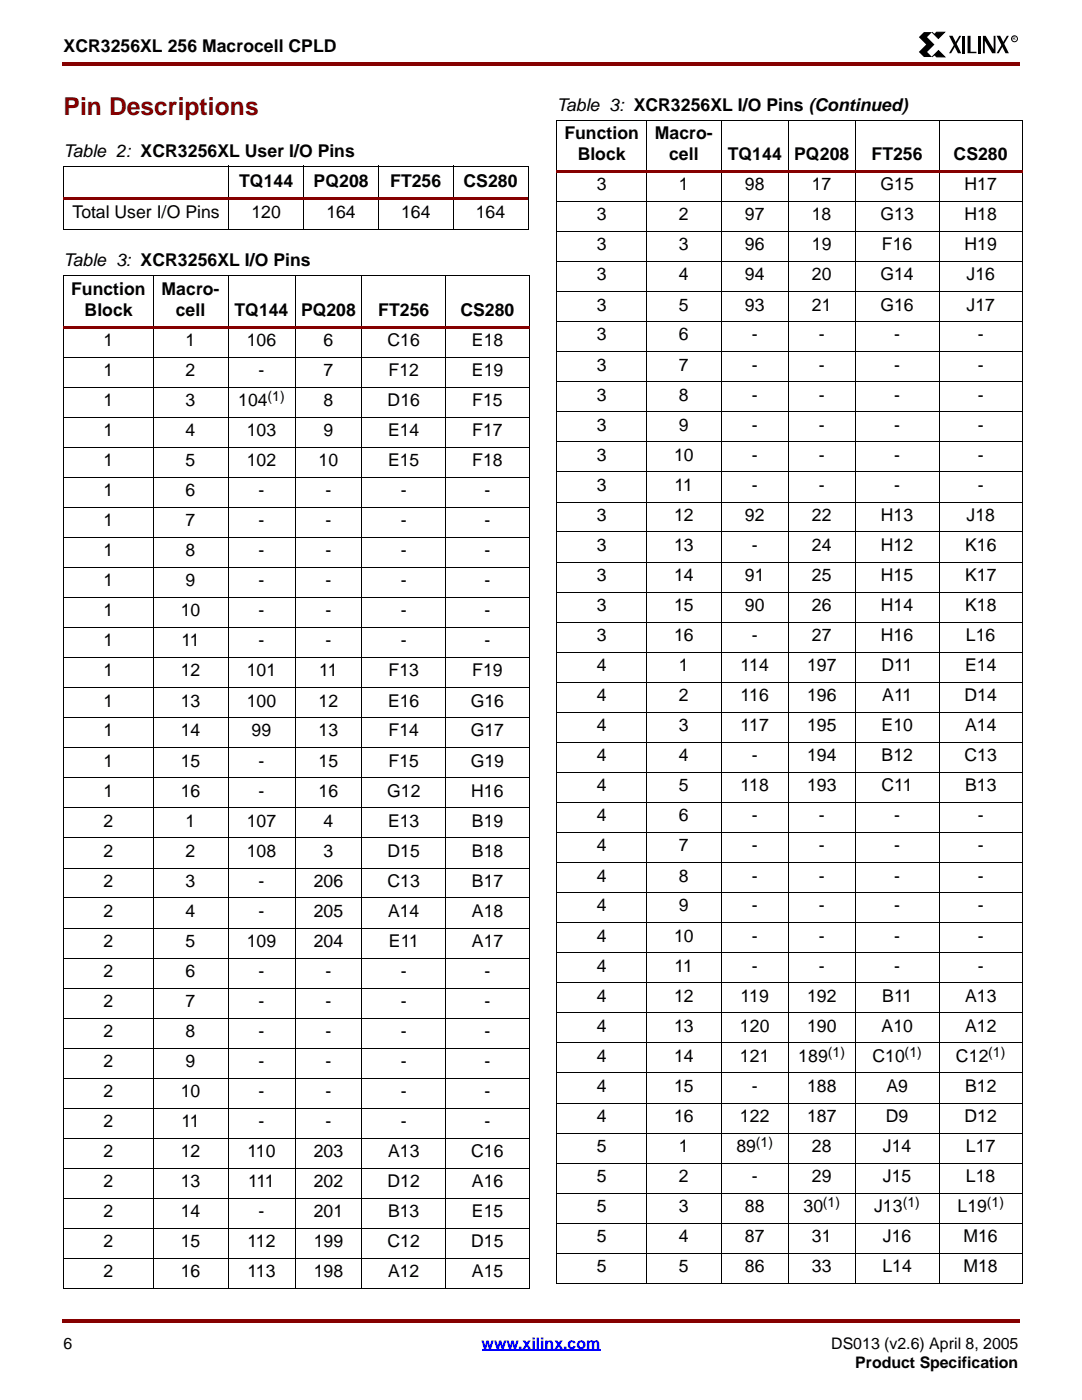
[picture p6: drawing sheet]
<svg xmlns="http://www.w3.org/2000/svg" width="216mm" height="279mm" viewBox="0 0 216 279" stroke-linecap="round" stroke-linejoin="round" font-family="sans-serif">
<g fill="#850000">
<path d="M12.4 12.4h.3v.7h-.3z"/>
<path d="M12.7 12.4h190.8v.7h-190.8z"/>
</g>
<path d="M12.7 267h190.5v7.1h-190.5z" fill="#fff"/>
<path d="M96.1 269.5h23.7" fill="none" stroke="#00f" stroke-width=".34"/>
<g fill="#850000">
<path d="M12.4 263.2h.3v.7h-.3z"/>
<path d="M12.7 263.2h190.8v.7h-190.8z"/>
</g>
<path d="M183.1 6.4h20.1v5.2h-20.1z" fill="#fff"/>
<path d="M183.3 7.4l1.1-1h1.6l-1 1 1.5 1.5-1.5 1.5 1 1h-1.6l-1.1-1 1.5-1.5zM189.4 7.1h.7l1.7 3.5h-.7zM191.4 7.1h.4l-2 3.5h-.4zM192 7.2h.6v3.4h-.6zM193.1 7.1h.6v3.2h1.1v.3h-1.7zM195.1 7.2h.6v3.4h-.6zM196.1 7.2h.6l1.6 2.6v-2.7h.3v3.5h-.6l-1.5-2.5v2.5h-.4zM198.9 7.1h.7l1.7 3.5h-.7zM200.9 7.1h.4l-2 3.5h-.4z" fill="#000"/>
<path d="M186 6.4l.4 .5 .5-.5h1.6l-1.3 1.3zM186.4 10.9l-.4 .5 1.3-1.3 1.2 1.3h-1.6z" fill="#000" stroke="#000" stroke-width=".2"/>
<g fill="none" stroke="#000" stroke-width=".2">
<path d="M12.7 33.1h92.7M12.7 33.2v12.6M45.6 33.1v12.8M60.6 33.1v12.8M75.5 33.1v12.8M90.4 33.1v12.8M105.4 33.2v12.6"/>
<circle cx="202.4" cy="7.7" r=".59"/>
</g>
<path d="M12.7 39.2h92.7v.6h-92.7z" fill="#850000"/>
<path d="M12.7 45.8h92.7M12.7 55h93M12.7 55.1v202M30.6 55v202.2M45.5 55v202.2M58.9 55v202.2M72.2 55v202.2M88.9 55v202.2M105.6 55.1v202" fill="none" stroke="#000" stroke-width=".2"/>
<path d="M12.7 65h93v.6h-93z" fill="#850000"/>
<g fill="none" stroke="#000" stroke-width=".2">
<path d="M111.1 24h93M111.1 24v232.1M129 24v232.2M143.9 24v232.2M157.3 24v232.2M170.7 24v232.2M187.4 24v232.2M204 24v232.1M12.7 71.2h93M12.7 77.3h93M12.7 83.3h93M12.7 89.2h93"/>
<path d="M12.7 95.2h93M12.7 101.3h93M12.7 107.2h93M12.7 113.2h93M12.7 119.3h93M12.7 125.2h93M12.7 131.2h93M12.7 137.2h93M12.7 143.2h93M12.7 149.2h93M12.7 155.2h93M12.7 161.2h93"/>
<path d="M12.7 167.2h93M12.7 173.2h93M12.7 179.2h93M12.7 185.2h93M12.7 191.2h93M12.7 197.2h93M12.7 203.2h93M12.7 209.2h93M12.7 215.2h93M12.7 221.2h93M12.7 227.2h93M12.7 233.2h93"/>
<path d="M12.7 239.2h93M12.7 245.2h93M12.7 251.2h93M12.7 257.2h93"/>
</g>
<path d="M111.1 34h93v.5h-93z" fill="#850000"/>
<g fill="none" stroke="#000" stroke-width=".2">
<path d="M111.1 40.2h93M111.1 46.2h93M111.1 52.2h93M111.1 58.2h93M111.1 64.2h93M111.1 70.2h93M111.1 76.2h93M111.1 82.2h93M111.1 88.2h93M111.1 94.2h93M111.1 100.2h93M111.1 106.2h93"/>
<path d="M111.1 112.2h93M111.1 118.2h93M111.1 124.2h93M111.1 130.2h93M111.1 136.2h93M111.1 142.2h93M111.1 148.2h93M111.1 154.2h93M111.1 160.1h93M111.1 166.2h93M111.1 172.2h93M111.1 178.1h93"/>
<path d="M111.1 184.1h93M111.1 190.2h93M111.1 196.1h93M111.1 202.1h93M111.1 208.2h93M111.1 214.1h93M111.1 220.1h93M111.1 226.1h93M111.1 232.1h93M111.1 238.1h93M111.1 244.1h93M111.1 250.1h93"/>
<path d="M111.1 256.1h93"/>
</g>
<text font-size="4.9" fill="#850000" x="12.7" y="23">Pin Descriptions</text>
<g font-size="3.5">
<text x="12.7" y="10.5">XCR3256XL 256 Macrocell CPLD</text>
<text x="111.1" y="22.1">Table 3: XCR3256XL I/O Pins (Continued)</text>
<text x="112.6" y="27.7">Function</text>
<text x="130.7" y="27.7">Macro-</text>
<text x="12.7" y="31.3">Table 2: XCR3256XL User I/O Pins</text>
<text x="115.3" y="32">Block</text>
<text x="133.5" y="32">cell</text>
<text x="145.2" y="32">TQ144</text>
<text x="158.5" y="32">PQ208</text>
<text x="173.9" y="32">FT256</text>
<text x="190.3" y="32">CS280</text>
<text x="47.7" y="37.3">TQ144</text>
<text x="62.6" y="37.3">PQ208</text>
<text x="77.9" y="37.3">FT256</text>
<text x="92.5" y="37.3">CS280</text>
<text x="119.1" y="38">3</text>
<text x="135.5" y="38">1</text>
<text x="148.6" y="38">98</text>
<text x="162" y="38">17</text>
<text x="175.7" y="38">G15</text>
<text x="192.4" y="38">H17</text>
<text x="14.5" y="43.6">Total User I/O Pins</text>
<text x="50.2" y="43.6">120</text>
<text x="65.1" y="43.6">164</text>
<text x="80" y="43.6">164</text>
<text x="95" y="43.6">164</text>
<text x="119.1" y="44">3</text>
<text x="135.5" y="44">2</text>
<text x="148.6" y="44">97</text>
<text x="162" y="44">18</text>
<text x="175.7" y="44">G13</text>
<text x="192.4" y="44">H18</text>
<text x="12.7" y="53.1">Table 3: XCR3256XL I/O Pins</text>
<text x="119.1" y="50">3</text>
<text x="135.5" y="50">3</text>
<text x="148.6" y="50">96</text>
<text x="162" y="50">19</text>
<text x="176" y="50">F16</text>
<text x="192.4" y="50">H19</text>
<text x="14.2" y="58.8">Function</text>
<text x="32.3" y="58.8">Macro-</text>
<text x="119.1" y="56">3</text>
<text x="135.5" y="56">4</text>
<text x="148.6" y="56">94</text>
<text x="162" y="56">20</text>
<text x="175.7" y="56">G14</text>
<text x="192.9" y="56">J16</text>
<text x="16.8" y="63">Block</text>
<text x="35.1" y="63">cell</text>
<text x="46.8" y="63">TQ144</text>
<text x="60.1" y="63">PQ208</text>
<text x="75.5" y="63">FT256</text>
<text x="91.9" y="63">CS280</text>
<text x="119.1" y="62">3</text>
<text x="135.5" y="62">5</text>
<text x="148.6" y="62">93</text>
<text x="162" y="62">21</text>
<text x="175.7" y="62">G16</text>
<text x="192.9" y="62">J17</text>
<text x="20.7" y="69">1</text>
<text x="37" y="69">1</text>
<text x="49.2" y="69">106</text>
<text x="64.6" y="69">6</text>
<text x="77.3" y="69">C16</text>
<text x="94.1" y="69">E18</text>
<text x="119.1" y="67.9">3</text>
<text x="135.5" y="67.9">6</text>
<text x="150" y="67.9">-</text>
<text x="163.4" y="67.9">-</text>
<text x="178.4" y="67.9">-</text>
<text x="195.1" y="67.9">-</text>
<text x="20.7" y="75">1</text>
<text x="37" y="75">2</text>
<text x="51.6" y="75">-</text>
<text x="64.6" y="75">7</text>
<text x="77.6" y="75">F12</text>
<text x="94.1" y="75">E19</text>
<text x="119.1" y="74">3</text>
<text x="135.5" y="74">7</text>
<text x="150" y="74">-</text>
<text x="163.4" y="74">-</text>
<text x="178.4" y="74">-</text>
<text x="195.1" y="74">-</text>
<text x="20.7" y="81">1</text>
<text x="37" y="81">3</text>
<text x="47.5" y="81">104</text>
<text x="64.6" y="81">8</text>
<text x="77.3" y="81">D16</text>
<text x="94.2" y="81">F15</text>
<text x="119.1" y="80">3</text>
<text x="135.5" y="80">8</text>
<text x="150" y="80">-</text>
<text x="163.4" y="80">-</text>
<text x="178.4" y="80">-</text>
<text x="195.1" y="80">-</text>
<text x="20.7" y="87">1</text>
<text x="37" y="87">4</text>
<text x="49.2" y="87">103</text>
<text x="64.6" y="87">9</text>
<text x="77.4" y="87">E14</text>
<text x="94.2" y="87">F17</text>
<text x="119.1" y="86">3</text>
<text x="135.5" y="86">9</text>
<text x="150" y="86">-</text>
<text x="163.4" y="86">-</text>
<text x="178.4" y="86">-</text>
<text x="195.1" y="86">-</text>
<text x="20.7" y="93">1</text>
<text x="37" y="93">5</text>
<text x="49.2" y="93">102</text>
<text x="63.6" y="93">10</text>
<text x="77.4" y="93">E15</text>
<text x="94.2" y="93">F18</text>
<text x="119.1" y="91.9">3</text>
<text x="134.5" y="91.9">10</text>
<text x="150" y="91.9">-</text>
<text x="163.4" y="91.9">-</text>
<text x="178.4" y="91.9">-</text>
<text x="195.1" y="91.9">-</text>
<text x="20.7" y="99">1</text>
<text x="37" y="99">6</text>
<text x="51.6" y="99">-</text>
<text x="65" y="99">-</text>
<text x="80" y="99">-</text>
<text x="96.7" y="99">-</text>
<text x="119.1" y="98">3</text>
<text x="134.6" y="98">11</text>
<text x="150" y="98">-</text>
<text x="163.4" y="98">-</text>
<text x="178.4" y="98">-</text>
<text x="195.1" y="98">-</text>
<text x="20.7" y="105">1</text>
<text x="37" y="105">7</text>
<text x="51.6" y="105">-</text>
<text x="65" y="105">-</text>
<text x="80" y="105">-</text>
<text x="96.7" y="105">-</text>
<text x="119.1" y="104">3</text>
<text x="134.5" y="104">12</text>
<text x="148.6" y="104">92</text>
<text x="162" y="104">22</text>
<text x="175.8" y="104">H13</text>
<text x="192.9" y="104">J18</text>
<text x="20.7" y="111">1</text>
<text x="37" y="111">8</text>
<text x="51.6" y="111">-</text>
<text x="65" y="111">-</text>
<text x="80" y="111">-</text>
<text x="96.7" y="111">-</text>
<text x="119.1" y="109.9">3</text>
<text x="134.5" y="109.9">13</text>
<text x="150" y="109.9">-</text>
<text x="162" y="109.9">24</text>
<text x="175.8" y="109.9">H12</text>
<text x="192.6" y="109.9">K16</text>
<text x="20.7" y="117">1</text>
<text x="37" y="117">9</text>
<text x="51.6" y="117">-</text>
<text x="65" y="117">-</text>
<text x="80" y="117">-</text>
<text x="96.7" y="117">-</text>
<text x="119.1" y="115.9">3</text>
<text x="134.5" y="115.9">14</text>
<text x="148.6" y="115.9">91</text>
<text x="162" y="115.9">25</text>
<text x="175.8" y="115.9">H15</text>
<text x="192.6" y="115.9">K17</text>
<text x="20.7" y="123">1</text>
<text x="36.1" y="123">10</text>
<text x="51.6" y="123">-</text>
<text x="65" y="123">-</text>
<text x="80" y="123">-</text>
<text x="96.7" y="123">-</text>
<text x="119.1" y="122">3</text>
<text x="134.5" y="122">15</text>
<text x="148.6" y="122">90</text>
<text x="162" y="122">26</text>
<text x="175.8" y="122">H14</text>
<text x="192.6" y="122">K18</text>
<text x="20.7" y="129">1</text>
<text x="36.2" y="129">11</text>
<text x="51.6" y="129">-</text>
<text x="65" y="129">-</text>
<text x="80" y="129">-</text>
<text x="96.7" y="129">-</text>
<text x="119.1" y="127.9">3</text>
<text x="134.5" y="127.9">16</text>
<text x="150" y="127.9">-</text>
<text x="162" y="127.9">27</text>
<text x="175.8" y="127.9">H16</text>
<text x="192.7" y="127.9">L16</text>
<text x="20.7" y="135">1</text>
<text x="36.1" y="135">12</text>
<text x="49.2" y="135">101</text>
<text x="63.7" y="135">11</text>
<text x="77.6" y="135">F13</text>
<text x="94.2" y="135">F19</text>
<text x="119.1" y="133.9">4</text>
<text x="135.5" y="133.9">1</text>
<text x="147.8" y="133.9">114</text>
<text x="161" y="133.9">197</text>
<text x="175.9" y="133.9">D11</text>
<text x="192.6" y="133.9">E14</text>
<text x="20.7" y="141">1</text>
<text x="36.1" y="141">13</text>
<text x="49.2" y="141">100</text>
<text x="63.6" y="141">12</text>
<text x="77.4" y="141">E16</text>
<text x="93.9" y="141">G16</text>
<text x="119.1" y="140">4</text>
<text x="135.5" y="140">2</text>
<text x="147.8" y="140">116</text>
<text x="161" y="140">196</text>
<text x="176" y="140">A11</text>
<text x="192.4" y="140">D14</text>
<text x="20.7" y="147">1</text>
<text x="36.1" y="147">14</text>
<text x="50.2" y="147">99</text>
<text x="63.6" y="147">13</text>
<text x="77.6" y="147">F14</text>
<text x="93.9" y="147">G17</text>
<text x="119.1" y="145.9">4</text>
<text x="135.5" y="145.9">3</text>
<text x="147.8" y="145.9">117</text>
<text x="161" y="145.9">195</text>
<text x="175.9" y="145.9">E10</text>
<text x="192.6" y="145.9">A14</text>
<text x="20.7" y="153">1</text>
<text x="36.1" y="153">15</text>
<text x="51.6" y="153">-</text>
<text x="63.6" y="153">15</text>
<text x="77.6" y="153">F15</text>
<text x="93.9" y="153">G19</text>
<text x="119.1" y="151.9">4</text>
<text x="135.5" y="151.9">4</text>
<text x="150" y="151.9">-</text>
<text x="161" y="151.9">194</text>
<text x="175.9" y="151.9">B12</text>
<text x="192.4" y="151.9">C13</text>
<text x="20.7" y="159">1</text>
<text x="36.1" y="159">16</text>
<text x="51.6" y="159">-</text>
<text x="63.6" y="159">16</text>
<text x="77.3" y="159">G12</text>
<text x="94" y="159">H16</text>
<text x="119.1" y="157.9">4</text>
<text x="135.5" y="157.9">5</text>
<text x="147.8" y="157.9">118</text>
<text x="161" y="157.9">193</text>
<text x="175.9" y="157.9">C11</text>
<text x="192.6" y="157.9">B13</text>
<text x="20.7" y="165">2</text>
<text x="37" y="165">1</text>
<text x="49.2" y="165">107</text>
<text x="64.6" y="165">4</text>
<text x="77.4" y="165">E13</text>
<text x="94.1" y="165">B19</text>
<text x="119.1" y="163.9">4</text>
<text x="135.5" y="163.9">6</text>
<text x="150" y="163.9">-</text>
<text x="163.4" y="163.9">-</text>
<text x="178.4" y="163.9">-</text>
<text x="195.1" y="163.9">-</text>
<text x="20.7" y="171">2</text>
<text x="37" y="171">2</text>
<text x="49.2" y="171">108</text>
<text x="64.6" y="171">3</text>
<text x="77.3" y="171">D15</text>
<text x="94.1" y="171">B18</text>
<text x="119.1" y="169.9">4</text>
<text x="135.5" y="169.9">7</text>
<text x="150" y="169.9">-</text>
<text x="163.4" y="169.9">-</text>
<text x="178.4" y="169.9">-</text>
<text x="195.1" y="169.9">-</text>
<text x="20.7" y="177">2</text>
<text x="37" y="177">3</text>
<text x="51.6" y="177">-</text>
<text x="62.6" y="177">206</text>
<text x="77.3" y="177">C13</text>
<text x="94.1" y="177">B17</text>
<text x="119.1" y="175.9">4</text>
<text x="135.5" y="175.9">8</text>
<text x="150" y="175.9">-</text>
<text x="163.4" y="175.9">-</text>
<text x="178.4" y="175.9">-</text>
<text x="195.1" y="175.9">-</text>
<text x="20.7" y="183">2</text>
<text x="37" y="183">4</text>
<text x="51.6" y="183">-</text>
<text x="62.6" y="183">205</text>
<text x="77.4" y="183">A14</text>
<text x="94.1" y="183">A18</text>
<text x="119.1" y="181.9">4</text>
<text x="135.5" y="181.9">9</text>
<text x="150" y="181.9">-</text>
<text x="163.4" y="181.9">-</text>
<text x="178.4" y="181.9">-</text>
<text x="195.1" y="181.9">-</text>
<text x="20.7" y="189">2</text>
<text x="37" y="189">5</text>
<text x="49.2" y="189">109</text>
<text x="62.6" y="189">204</text>
<text x="77.6" y="189">E11</text>
<text x="94.1" y="189">A17</text>
<text x="119.1" y="187.9">4</text>
<text x="134.5" y="187.9">10</text>
<text x="150" y="187.9">-</text>
<text x="163.4" y="187.9">-</text>
<text x="178.4" y="187.9">-</text>
<text x="195.1" y="187.9">-</text>
<text x="20.7" y="195">2</text>
<text x="37" y="195">6</text>
<text x="51.6" y="195">-</text>
<text x="65" y="195">-</text>
<text x="80" y="195">-</text>
<text x="96.7" y="195">-</text>
<text x="119.1" y="193.9">4</text>
<text x="134.6" y="193.9">11</text>
<text x="150" y="193.9">-</text>
<text x="163.4" y="193.9">-</text>
<text x="178.4" y="193.9">-</text>
<text x="195.1" y="193.9">-</text>
<text x="20.7" y="201">2</text>
<text x="37" y="201">7</text>
<text x="51.6" y="201">-</text>
<text x="65" y="201">-</text>
<text x="80" y="201">-</text>
<text x="96.7" y="201">-</text>
<text x="119.1" y="199.9">4</text>
<text x="134.5" y="199.9">12</text>
<text x="147.8" y="199.9">119</text>
<text x="161" y="199.9">192</text>
<text x="176" y="199.9">B11</text>
<text x="192.6" y="199.9">A13</text>
<text x="20.7" y="207">2</text>
<text x="37" y="207">8</text>
<text x="51.6" y="207">-</text>
<text x="65" y="207">-</text>
<text x="80" y="207">-</text>
<text x="96.7" y="207">-</text>
<text x="119.1" y="205.9">4</text>
<text x="134.5" y="205.9">13</text>
<text x="147.7" y="205.9">120</text>
<text x="161" y="205.9">190</text>
<text x="175.9" y="205.9">A10</text>
<text x="192.6" y="205.9">A12</text>
<text x="20.7" y="213">2</text>
<text x="37" y="213">9</text>
<text x="51.6" y="213">-</text>
<text x="65" y="213">-</text>
<text x="80" y="213">-</text>
<text x="96.7" y="213">-</text>
<text x="119.1" y="211.9">4</text>
<text x="134.5" y="211.9">14</text>
<text x="147.7" y="211.9">121</text>
<text x="159.3" y="211.9">189</text>
<text x="174.1" y="211.9">C10</text>
<text x="190.8" y="211.9">C12</text>
<text x="20.7" y="218.9">2</text>
<text x="36.1" y="218.9">10</text>
<text x="51.6" y="218.9">-</text>
<text x="65" y="218.9">-</text>
<text x="80" y="218.9">-</text>
<text x="96.7" y="218.9">-</text>
<text x="119.1" y="217.9">4</text>
<text x="134.5" y="217.9">15</text>
<text x="150" y="217.9">-</text>
<text x="161" y="217.9">188</text>
<text x="176.9" y="217.9">A9</text>
<text x="192.6" y="217.9">B12</text>
<text x="20.7" y="225">2</text>
<text x="36.2" y="225">11</text>
<text x="51.6" y="225">-</text>
<text x="65" y="225">-</text>
<text x="80" y="225">-</text>
<text x="96.7" y="225">-</text>
<text x="119.1" y="223.9">4</text>
<text x="134.5" y="223.9">16</text>
<text x="147.7" y="223.9">122</text>
<text x="161" y="223.9">187</text>
<text x="176.7" y="223.9">D9</text>
<text x="192.4" y="223.9">D12</text>
<text x="20.7" y="231">2</text>
<text x="36.1" y="231">12</text>
<text x="49.4" y="231">110</text>
<text x="62.6" y="231">203</text>
<text x="77.4" y="231">A13</text>
<text x="94" y="231">C16</text>
<text x="119.1" y="229.9">5</text>
<text x="135.5" y="229.9">1</text>
<text x="146.9" y="229.9">89</text>
<text x="162" y="229.9">28</text>
<text x="176.1" y="229.9">J14</text>
<text x="192.7" y="229.9">L17</text>
<text x="20.7" y="236.9">2</text>
<text x="36.1" y="236.9">13</text>
<text x="49.5" y="236.9">111</text>
<text x="62.6" y="236.9">202</text>
<text x="77.3" y="236.9">D12</text>
<text x="94.1" y="236.9">A16</text>
<text x="119.1" y="235.9">5</text>
<text x="135.5" y="235.9">2</text>
<text x="150" y="235.9">-</text>
<text x="162" y="235.9">29</text>
<text x="176.1" y="235.9">J15</text>
<text x="192.7" y="235.9">L18</text>
<text x="20.7" y="242.9">2</text>
<text x="36.1" y="242.9">14</text>
<text x="51.6" y="242.9">-</text>
<text x="62.6" y="242.9">201</text>
<text x="77.4" y="242.9">B13</text>
<text x="94.1" y="242.9">E15</text>
<text x="119.1" y="241.9">5</text>
<text x="135.5" y="241.9">3</text>
<text x="148.6" y="241.9">88</text>
<text x="160.3" y="241.9">30</text>
<text x="174.5" y="241.9">J13</text>
<text x="191.1" y="241.9">L19</text>
<text x="20.7" y="249">2</text>
<text x="36.1" y="249">15</text>
<text x="49.4" y="249">112</text>
<text x="62.6" y="249">199</text>
<text x="77.3" y="249">C12</text>
<text x="94" y="249">D15</text>
<text x="119.1" y="247.9">5</text>
<text x="135.5" y="247.9">4</text>
<text x="148.6" y="247.9">87</text>
<text x="162" y="247.9">31</text>
<text x="176.1" y="247.9">J16</text>
<text x="192.3" y="247.9">M16</text>
<text x="20.7" y="254.9">2</text>
<text x="36.1" y="254.9">16</text>
<text x="49.4" y="254.9">113</text>
<text x="62.6" y="254.9">198</text>
<text x="77.4" y="254.9">A12</text>
<text x="94.1" y="254.9">A15</text>
<text x="119.1" y="253.9">5</text>
<text x="135.5" y="253.9">5</text>
<text x="148.6" y="253.9">86</text>
<text x="162" y="253.9">33</text>
<text x="176.1" y="253.9">L14</text>
<text x="192.3" y="253.9">M18</text>
</g>
<g font-size="3.2">
<text x="12.7" y="269.2">6</text>
<text x="165.9" y="269.2">DS013 (v2.6) April 8, 2005</text>
<text x="170.6" y="273.1">Product Specification</text>
</g>
<text font-size="3.2" fill="#00f" x="96.1" y="269.2">www.xilinx.com</text>
<g font-size="2.8">
<text x="53.4" y="80">(1)</text>
<text x="165.2" y="210.9">(1)</text>
<text x="180.5" y="210.9">(1)</text>
<text x="197.2" y="210.9">(1)</text>
<text x="150.8" y="228.9">(1)</text>
<text x="164.2" y="240.8">(1)</text>
<text x="180.1" y="240.8">(1)</text>
<text x="196.9" y="240.8">(1)</text>
</g>
<text font-size=".9" x="202.1" y="8.1">R</text>
</svg>
